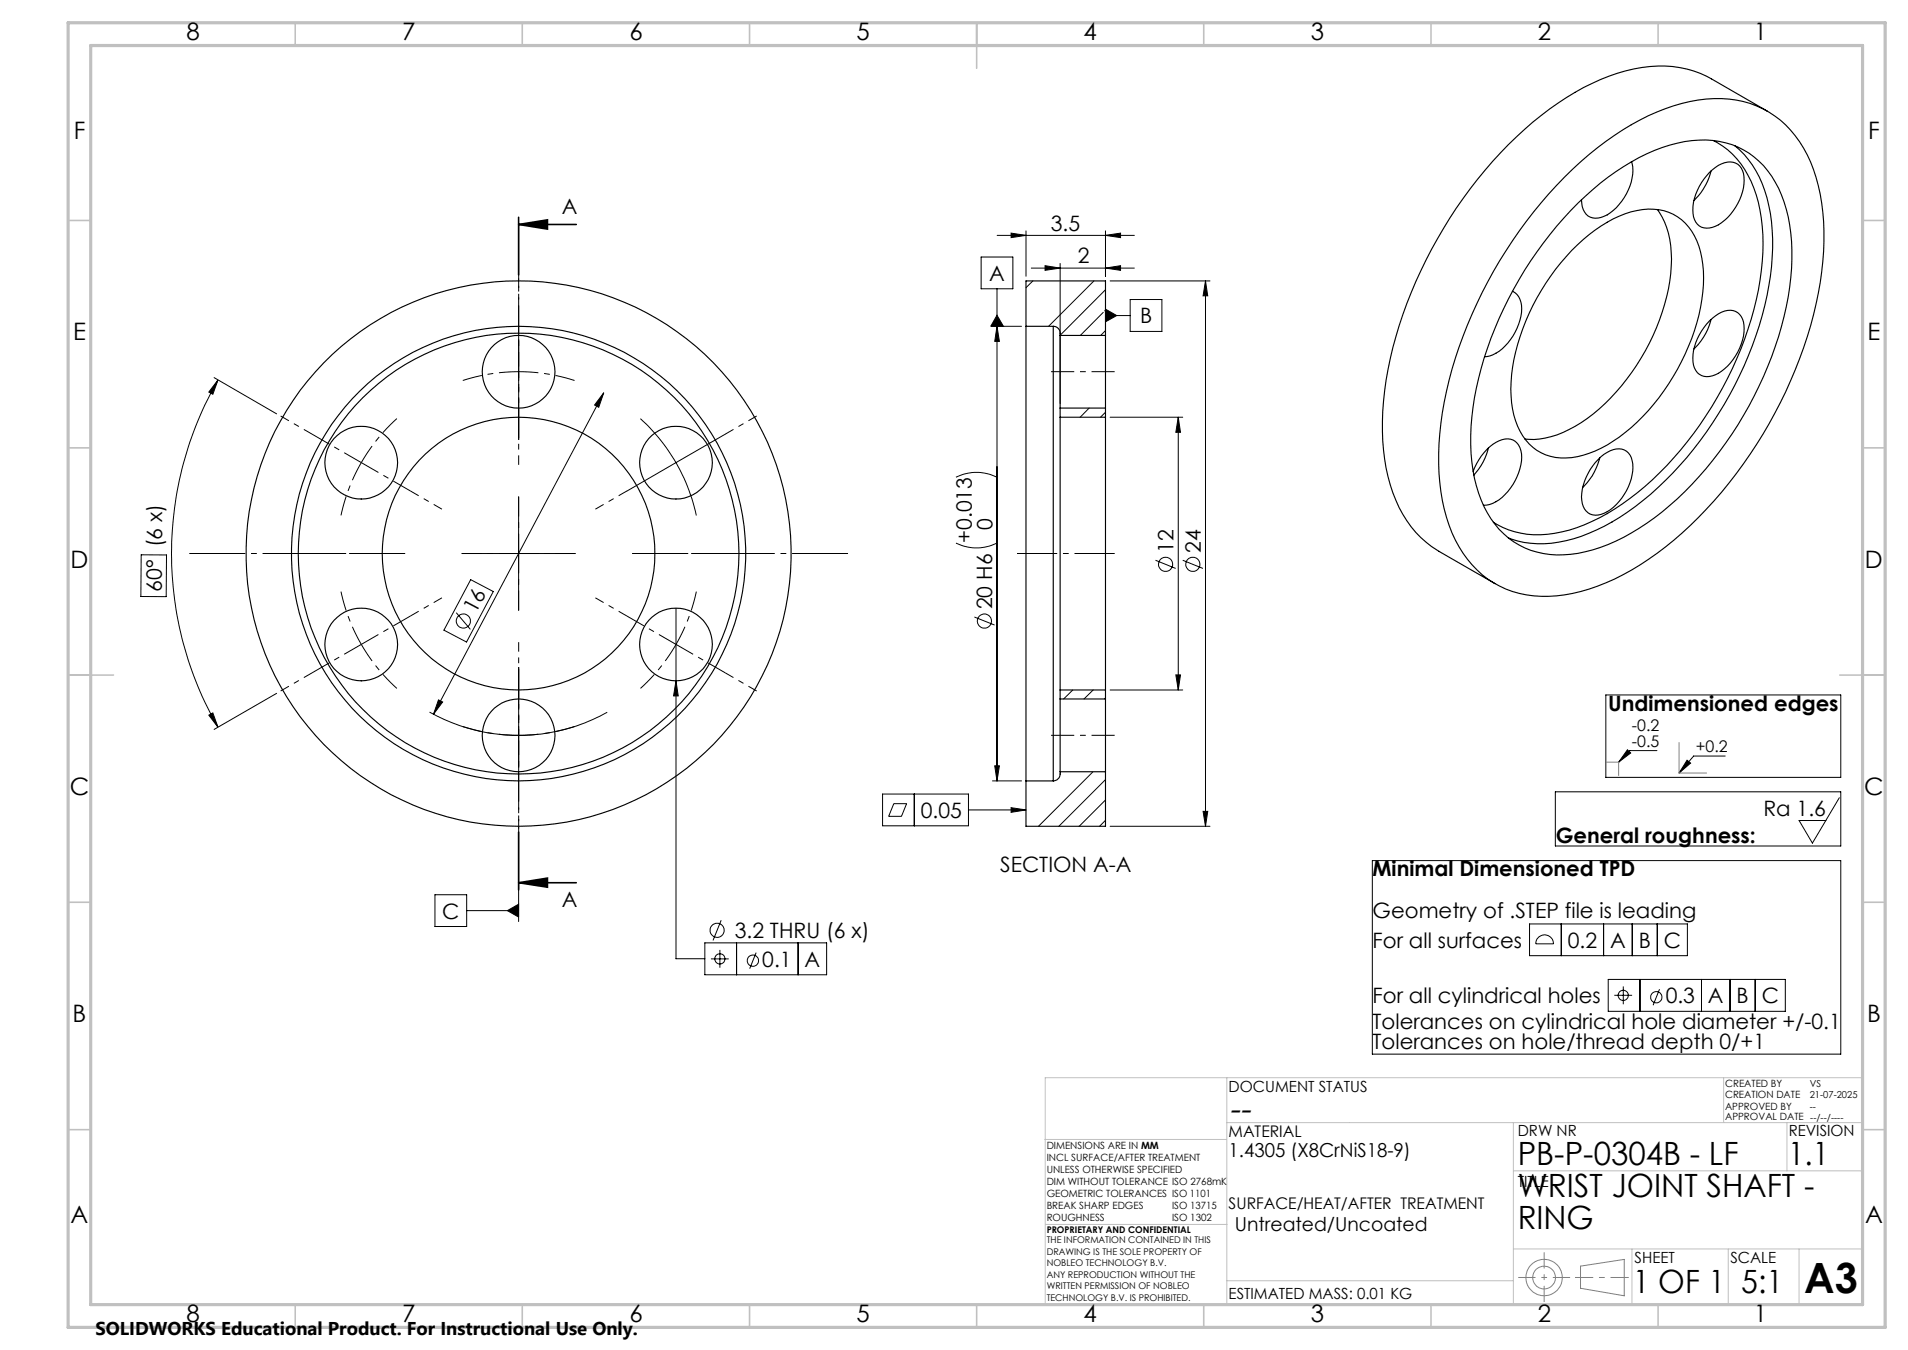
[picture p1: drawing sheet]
<svg xmlns="http://www.w3.org/2000/svg" width="420mm" height="297mm" viewBox="0 0 420 297" stroke-linecap="round" stroke-linejoin="round" font-family="sans-serif">
<g fill="none" stroke="#000" stroke-width=".22">
<path d="M216 56.5h7v7h-7zM219.5 51.8h30.2M222.6 51.3l3.2 .5-3.2 .5zM225.8 50.8v10M227 59h22.7M230 58.5l3.4 .5-3.4 .5zM233.4 58v30.8M243.3 59l3.4-.5v1zM243.3 51.8l3.4-.5v1zM243.3 50.8v10M218.5 71.8h6.4M219.5 69.4l1.4 2.4h-2.8z"/>
<path d="M219.5 71.8l.5 3.3h-1zM219.5 63.5v108.3M227.4 61.8l-1.6 1.5M240.8 61.8l-10 10M242.9 68.7l-5.1 5.1M243.3 68l2.5 1.4-2.5 1.4zM243.3 63.7l-9.9 10.1M243.3 68.2l-.1 .2M243.3 72.7l-1 1.1M243.3 69.4h5.5M244.4 61.8h21.9M248.8 65.9h7v7h-7z"/>
<path d="M265.4 61.8l.5 3.3h-1.1zM265.4 61.8v120M47.1 83.1l13.8 7.9M48 83.6l-1.2 3.1-.8-.4zM48 83.6a76.4 76.4 0 0 0 0 76.4M132.9 86.4l-1.1 3.2-.9-.5zM132.9 86.4l-37.5 70.7M141 92.1a40.6 40.6 0 0 1 7.8 9.7M159.6 95.5l-10.8 6.3M239.7 89.8l-1.9 2M243.3 90.7l-1 1.1M244.4 91.8h15.9"/>
<path d="M259.4 91.8l.5 3.3h-1.1zM259.4 91.8v60M114.2 109.3v25M148.8 101.8a40.9 40.9 0 0 1 4.5 11.6M148.8 101.8l-10.8 6.3M210.4 119.5a10.2 10.2 0 0 0 9.1 0M210.4 105a10.2 10.2 0 0 1 9.1 0M31.1 122.1h5.6l-.1 9.2-5.6-.1zM100.4 134.8l3.1 3.7M101.7 121.8h24.9M103.6 127.5l5 2.6-5.9 11.1-5-2.6zM148.8 133.8v77.1h6.4"/>
<path d="M214.5 135.7l4.4 1.8M254.4 123.3l4.4 1.8M260.3 123.3l4.5 1.8M46 157.3l.8-.5 1.2 3.2zM60.9 152.5l-13.8 8M94.5 156.7a40.1 40.1 0 0 0 39.2 0M96.5 154l.9 .4-2 2.7zM148.8 149.8l.5 3.3h-1zM236.1 151.8l-2 2M240.6 151.8l-2 2M243.3 153.6l-.2 .2M244.4 151.8h15.9"/>
<path d="M258.8 148.5h1.1l-.5 3.3zM353.5 152.9h51.7v18.1h-51.7zM194.3 174.7h18.9v7h-18.9zM196.7 176.8h2.9l-1.2 2.8h-2.8zM201.3 174.7v7M213.2 178.2h12.6M218.5 171.8h6.4M219 168.5h1l-.5 3.3zM222.6 177.7l3.2 .5-3.2 .5zM240.6 169.8l-12 12M243.3 171.5l-10.2 10.3M243.3 176l-5.7 5.8"/>
<path d="M264.8 178.5h1.1l-.5 3.3zM342.4 174.2h62.8v11.9h-62.8zM358.2 165l.8 .7-2.7 2zM364.7 165.1h-5.9l-2.5 2.6M371.4 167.2l.7 .7-2.5 2.2zM379.8 166.3h-7l-3.2 3.8M404.9 175.5l-5.9 10-3-5h5.9M95.7 196.8h7v7h-7zM114.2 194.3v8.4M243.3 180.5l-1.3 1.3M244.4 181.8h21.9M302.1 189.3h103.1v42.6h-103.1z"/>
<path d="M102.7 200.3h11.5M111.7 200.3l2.5-1.4v2.9zM155.2 207.4h26.8v7.1h-26.8zM156.5 211h3.9M158.5 209v3.9M158.7 202.5l-1.7 4.4M162.1 207.4v7.1M166.4 209.6l-1.4 3.5M175.7 207.4v7.1M336.7 203.3h34.7v7h-34.7zM338.7 206.2a1.99 1.99 0 0 1 2.1-.3 1.99 1.99 0 0 1 1.2 1.7h-3.9a1.92 1.92 0 0 1 .6-1.4zM343.7 203.3v7"/>
<path d="M353 203.3v7M354 215.5h39v7h-39zM355.4 219h3.9M357.3 217v3.9M359.3 203.3v7M361 215.5v7M364.8 203.3v7M365.3 217.6l-1.4 3.6M374.5 215.5v7M380.8 215.5v7M386.4 215.5v7"/>
<circle cx="102" cy="136.6" r="1.56"/>
<circle cx="216.7" cy="136.6" r="1.55"/>
<circle cx="256.6" cy="124.1" r="1.55"/>
<circle cx="262.6" cy="124.1" r="1.55"/>
<circle cx="157.9" cy="204.7" r="1.55"/>
<circle cx="158.5" cy="210.9" r="1.13"/>
<circle cx="165.7" cy="211.4" r="1.24"/>
<circle cx="357.3" cy="219" r="1.13"/>
<circle cx="364.6" cy="219.4" r="1.24"/>
</g>
<g fill="none" stroke="#808080" stroke-width=".22">
<path d="M353.6 167.7h2.7v2.9M369.6 163.4v6.7h6.1M347.9 278.5l9.6-1.4v8l-9.6-1.7z"/>
<circle cx="339.9" cy="281" r="2.51"/>
<circle cx="339.9" cy="281.1" r="4"/>
</g>
<path d="M334.2 281h11.4" fill="none" stroke="#808080" stroke-width=".22" stroke-dasharray="15.2 1.3 1.3 1.3" stroke-dashoffset="11.4" stroke-linecap="butt"/>
<path d="M339.9 275.5v10.9" fill="none" stroke="#808080" stroke-width=".22" stroke-dasharray="15.2 1.3 1.3 1.3" stroke-dashoffset="11.7" stroke-linecap="butt"/>
<path d="M346.7 281h11.8" fill="none" stroke="#808080" stroke-width=".22" stroke-dasharray="15.2 1.3 1.3 1.3" stroke-dashoffset="11.2" stroke-linecap="butt"/>
<g fill="none" stroke="#c0c0c0" stroke-width=".22">
<path d="M270.1 237.1v49.9M379.4 237.1v9.9M410.1 237.1h-180v49.9M230 250.7h40M270.1 247h140M333.1 257.6h77M333.1 247v40M393.3 247v10.6M230.2 269.4h39.9M333.1 274.8h77M359.2 274.8v12.2M380.4 274.8v12.2"/>
<path d="M396 274.8v12.2M270.1 281.8h63"/>
</g>
<g fill="none" stroke="#c0c0c0" stroke-width=".35">
<path d="M65 5v5M115 5v5M165 5v5M215 5v10M265 5v5M315 5v5M365 5v5M15 48.5h5M410 48.5h5M15 98.5h5M410 98.5h5M15 148.5h10"/>
<path d="M405 148.5h10M15 198.5h5M410 198.5h5M15 248.5h5M410 248.5h5M65 287v5M115 287v5M165 287v5M215 287v5M265 287v5M315 287v5M365 287v5"/>
</g>
<path d="M15 5h400v287h-400zM20 10h390v277h-390z" fill="none" stroke="#c0c0c0" stroke-width=".7"/>
<g fill="#000">
<path d="M114.2 49.4l6.3-1v2zM114.2 194.2l6.3-1v2z"/>
<path d="M230 58.5l3.4 .5-3.4 .5zM243.3 59l3.4-.5v1zM222.6 51.3l3.2 .5-3.2 .5zM243.3 51.8l3.4-.5v1z"/>
<path d="M265.4 61.8l.5 3.3h-1.1zM264.8 178.5h1.1l-.5 3.3zM219.5 71.8l.5 3.3h-1zM219 168.5h1l-.5 3.3z"/>
<path d="M48 83.6l-1.2 3.1-.8-.4zM46 157.3l.8-.5 1.2 3.2z"/>
<path d="M132.9 86.4l-2 2.7 .9 .5zM96.5 154l-1.1 3.1 2-2.7z"/>
<path d="M259.4 91.8l.5 3.3h-1.1zM258.8 148.5h1.1l-.5 3.3z"/>
<path d="M148.8 149.8l-.5 3.3h1zM111.7 200.3l2.5 1.5v-2.9zM222.6 177.7l3.2 .5-3.2 .5zM219.5 69.4l-1.4 2.4h2.8zM243.3 68l2.5 1.4-2.5 1.4z"/>
<path d="M371.4 167.2l.7 .7-2.5 2.2zM358.2 165l.8 .7-2.7 2z"/>
</g>
<g fill="none" stroke="#000" stroke-width=".25">
<path d="M344.4 39a63.5 63.5 0 0 1 22.2-15.1 27.4 27.4 0 0 1 20.1-.6 23.2 23.2 0 0 1 13.1 15.7 55.5 55.5 0 0 1 0 27.8 98.3 98.3 0 0 1-33.2 53.6 48.5 48.5 0 0 1-22.2 10.5 21.9 21.9 0 0 1-19.3-5.5 28.6 28.6 0 0 1-7.9-17.2 70 70 0 0 1 4.9-34.2 101.5 101.5 0 0 1 22.3-35zM359.2 35.6a10.9 10.9 0 0 1-3.4 10.1 6.3 6.3 0 0 1-5.2 2.2 3.6 3.6 0 0 1-2.5-3.9M376.3 38a6.2 6.2 0 0 1 5.2-2.3 3.5 3.5 0 0 1 2.4 3.9 12.2 12.2 0 0 1-6.3 10.2 3.2 3.2 0 0 1-4.9-2.8 12 12 0 0 1 3.6-9zM376.6 37.6a13.4 13.4 0 0 1-3.7 6.5M377.2 30.9a18.9 18.9 0 0 1 9.4 12 45.1 45.1 0 0 1 0 23 79.6 79.6 0 0 1-26.1 42.5 40.8 40.8 0 0 1-18.3 8.9 18.8 18.8 0 0 1-13.5-2.4M381.9 32.1a23.1 23.1 0 0 1 7.8 14.9 58.3 58.3 0 0 1-3.9 29 81.1 81.1 0 0 1-25.8 35.4 37.5 37.5 0 0 1-20.1 8.2 18.5 18.5 0 0 1-7.8-1.2M389.1 24.5l-12.4-7.1a24.3 24.3 0 0 0-18.8-1.8 56 56 0 0 0-22.3 12.9 99 99 0 0 0-30.5 55.1 50.7 50.7 0 0 0 1.5 24.8 23.7 23.7 0 0 0 10.1 12.9l12.4 7.1M346 55.1a31.1 31.1 0 0 1 13.1-8.5 11.7 11.7 0 0 1 11.8 2.5 16.8 16.8 0 0 1 4.1 12 46 46 0 0 1-11 27.9 32.7 32.7 0 0 1-15.5 11.2 11.5 11.5 0 0 1-11.9-2.5 17 17 0 0 1-4-12.1 46.6 46.6 0 0 1 11-27.8zM347.3 44.7a50.4 50.4 0 0 1 20.3-12.8 20.4 20.4 0 0 1 17.4 1.8 21.6 21.6 0 0 1 8.6 14 51.4 51.4 0 0 1-1.5 24.1 81.5 81.5 0 0 1-27.9 42.1 39.3 39.3 0 0 1-18.4 8.1 18.1 18.1 0 0 1-19.8-12 41.5 41.5 0 0 1-1.4-22.4 83 83 0 0 1 22.7-42.9zM364.8 46.1a18.7 18.7 0 0 1 3.1 12.5 47.8 47.8 0 0 1-14.6 30.2 27.9 27.9 0 0 1-13.2 7.6 12.5 12.5 0 0 1-4.4 .2M225.8 71.8v100M225.8 71.8v-10h17.5v12"/>
<path d="M225.8 71.8h6M231.8 71.8a1.6 1.6 0 0 1 1.6 2M231.8 71.8v100M233.4 73.8v16M233.4 73.8h9.9M243.3 73.8v16M332.9 64.1a3.7 3.7 0 0 1 2.1 3.8 12.3 12.3 0 0 1-6.4 10.2l-1.8 .4M376.3 70.6a6.1 6.1 0 0 1 5.2-2.3 3.6 3.6 0 0 1 2.4 4 12.2 12.2 0 0 1-6.3 10.1 3.2 3.2 0 0 1-4.9-2.8 12 12 0 0 1 3.6-9zM376.6 70.3a13.2 13.2 0 0 1-3.7 6.5M233.4 91.8v60M233.4 89.8v2M233.4 89.8h9.9"/>
<path d="M233.4 91.8h9.9M243.3 91.8v60M243.3 89.8v2M327.6 98.6a13.4 13.4 0 0 1-3.2 5.9M324.3 103.7a11.5 11.5 0 0 1 6.4-7 3.2 3.2 0 0 1 4.2 3.1 12.2 12.2 0 0 1-6.3 10.9l-1.3 .4-.8 .1M352.1 100.7a13.5 13.5 0 0 1-3.7 6.5M352.4 100.5a5.1 5.1 0 0 1 5.1-1.5 4.2 4.2 0 0 1 1.9 4.6 12.4 12.4 0 0 1-6.3 9.3 3.2 3.2 0 0 1-4.9-2.8 12.4 12.4 0 0 1 4.2-9.6zM233.4 153.8v16M233.4 153.8h9.9M233.4 151.8v2M233.4 151.8h9.9M243.3 153.8v16"/>
<path d="M243.3 151.8v2M225.8 171.8h6M233.4 169.8a1.6 1.6 0 0 1-1.6 2M233.4 169.8h9.9M243.3 169.8v12h-17.5v-10"/>
<circle cx="114.2" cy="81.8" r="8"/>
<circle cx="79.5" cy="101.8" r="8"/>
<circle cx="148.8" cy="101.8" r="8"/>
<circle cx="114.2" cy="121.8" r="30"/>
<circle cx="114.2" cy="121.8" r="60"/>
<circle cx="114.2" cy="121.8" r="48.5"/>
<circle cx="114.2" cy="121.8" r="50"/>
<circle cx="79.5" cy="141.8" r="8"/>
<circle cx="148.8" cy="141.8" r="8"/>
<circle cx="114.2" cy="161.8" r="8"/>
</g>
<g fill="none" stroke="#000" stroke-width=".22" stroke-dasharray="15.2 1.3 1.3 1.3" stroke-dashoffset="10.9" stroke-linecap="butt">
<path d="M114.2 81.8a40 40 0 0 0-12.3 1.9M114.2 81.8a40 40 0 0 1 12.3 1.9M114.2 81.8v-12.5M114.2 81.8v12.5M79.5 101.8a40 40 0 0 0-4.4 11.6M79.5 101.8a40 40 0 0 1 7.9-9.7M79.5 101.8l-10.8-6.3M79.5 101.8l10.9 6.2M114.2 121.8v-12.5M114.2 121.8h-12.5M114.2 121.8v12.5M114.2 121.8h12.5"/>
<path d="M79.5 141.8a40 40 0 0 0 7.9 9.7M79.5 141.8a40 40 0 0 1-4.4-11.6M79.5 141.8l-10.8 6.2M79.5 141.8l10.9-6.3M148.8 141.8a40 40 0 0 0 4.5-11.6M148.8 141.8a40 40 0 0 1-7.8 9.7M148.8 141.8l10.8 6.2M148.8 141.8l-10.8-6.3M114.2 161.8a40 40 0 0 0 12.3-2M114.2 161.8a40 40 0 0 1-12.3-2M114.2 161.8v12.5M114.2 161.8v-12.5"/>
</g>
<path d="M114.2 49.4l6.3-1v2zM114.2 49.4h12.7M114.2 47.8v12.7M114.2 194.2l6.3-1v2zM114.2 183.1v12.7M114.2 194.2h12.7" fill="none" stroke="#000" stroke-width=".35"/>
<path d="M114.2 69.3v-8M68.7 95.5l-6.9-4M114.2 94.3v8M159.6 95.5l7-4M90.4 108l6.9 4M138 108l-6.9 4M90.4 135.5l6.9-4M138 135.5l-6.9-4M68.7 148l-6.9 4M114.2 149.3v-8M159.6 148l7 4M114.2 174.3v8" fill="none" stroke="#000" stroke-width=".22" stroke-dasharray="15.2 1.3 1.3 1.3" stroke-dashoffset="13.1" stroke-linecap="butt"/>
<path d="M114.2 96.8v-22.2M89.2 121.8h-22.2M139.2 121.8h22.1M114.2 146.8v22.1" fill="none" stroke="#000" stroke-width=".22" stroke-dasharray="15.2 1.3 1.3 1.3" stroke-dashoffset="6.1" stroke-linecap="butt"/>
<path d="M114.2 96.8v-47.5M89.2 121.8h-47.5M139.2 121.8h47.5M114.2 146.8v47.5" fill="none" stroke="#000" stroke-width=".22" stroke-dasharray="15.2 1.3 1.3 1.3" stroke-dashoffset="2.9" stroke-linecap="butt"/>
<path d="M245.4 121.8h-21.5" fill="none" stroke="#000" stroke-width=".22" stroke-dasharray="15.2 1.3 1.3 1.3" stroke-dashoffset="6.4" stroke-linecap="butt"/>
<path d="M245.4 81.8h-14M231.4 161.8h14" fill="none" stroke="#000" stroke-width=".22" stroke-dasharray="15.2 1.3 1.3 1.3" stroke-dashoffset="10.1" stroke-linecap="butt"/>
<text font-size="9.2" x="397.2" y="284.5">A3</text>
<text font-size="7.3" x="270.4" y="246.3">--</text>
<g font-size="7.1">
<text x="334.1" y="256.2">PB-P-0304B - LF</text>
<text x="393.6" y="256.2">1.1</text>
<text x="334.1" y="263.3">WRIST JOINT SHAFT -</text>
<text x="334.1" y="270.3">RING</text>
<text x="359.4" y="284.5">1 OF 1</text>
<text x="383.3" y="284.5">5:1</text>
</g>
<g font-size="5.3">
<text x="41" y="8.9">8</text>
<text x="88.5" y="8.9">7</text>
<text x="138.5" y="8.9">6</text>
<text x="188.5" y="8.9">5</text>
<text x="238.5" y="8.9">4</text>
<text x="288.5" y="8.9">3</text>
<text x="338.5" y="8.9">2</text>
<text x="386" y="8.9">1</text>
<text x="16.2" y="30.7">F</text>
<text x="411.2" y="30.7">F</text>
<text x="16.1" y="74.9">E</text>
<text x="411.1" y="74.9">E</text>
<text x="15.5" y="124.9">D</text>
<text x="410.5" y="124.9">D</text>
<text x="15.4" y="174.9">C</text>
<text x="410.4" y="174.9">C</text>
<text x="16" y="224.9">B</text>
<text x="411" y="224.9">B</text>
<text x="15.5" y="269.2">A</text>
<text x="410.5" y="269.2">A</text>
<text x="41" y="290.9">8</text>
<text x="88.5" y="290.9">7</text>
<text x="138.5" y="290.9">6</text>
<text x="188.5" y="290.9">5</text>
<text x="238.5" y="290.9">4</text>
<text x="288.5" y="290.9">3</text>
<text x="338.5" y="290.9">2</text>
<text x="386" y="290.9">1</text>
</g>
<g font-size="4.7">
<text x="123.7" y="47.2">A</text>
<text x="231.3" y="50.8">3.5</text>
<text x="237.2" y="57.9">2</text>
<text x="217.8" y="61.8">A</text>
<text x="251" y="71.2">B</text>
<text x="214" y="119.4" transform="rotate(-90 214 119.4)">+0.013</text>
<text x="218.5" y="116.6" transform="rotate(-90 218.5 116.6)">0</text>
<text x="35.7" y="120.4" transform="rotate(-90 35.7 120.4)">(6 x)</text>
<text x="258.3" y="121.6" transform="rotate(-90 258.3 121.6)">12</text>
<text x="264.3" y="121.6" transform="rotate(-90 264.3 121.6)">24</text>
<text x="35.6" y="130.2" transform="rotate(-90 35.6 130.2)">60°</text>
<text x="104.7" y="135.1" transform="rotate(-62 104.7 135.1)">16</text>
<text x="218.4" y="134.1" transform="rotate(-90 218.4 134.1)">20 H6</text>
<text x="354" y="156.4">Undimensioned edges</text>
<text x="202.7" y="179.9">0.05</text>
<text x="388.2" y="179.5">Ra 1.6</text>
<text x="342.5" y="185.5">General roughness:</text>
<text x="220.2" y="191.8">SECTION A-A</text>
<text x="302.1" y="192.8">Minimal Dimensioned TPD</text>
<text x="97.4" y="202.1">C</text>
<text x="123.7" y="199.6">A</text>
<text x="302.1" y="201.9">Geometry of .STEP file is leading</text>
<text x="161.7" y="206.4">3.2 THRU (6 x)</text>
<text x="302.1" y="208.5">For all surfaces</text>
<text x="345.1" y="208.5">0.2</text>
<text x="354.4" y="208.5">A</text>
<text x="360.7" y="208.5">B</text>
<text x="366.3" y="208.5">C</text>
<text x="167.8" y="212.7">0.1</text>
<text x="177.1" y="212.7">A</text>
<text x="302.1" y="220.7">For all cylindrical holes</text>
<text x="366.7" y="220.7">0.3</text>
<text x="376" y="220.7">A</text>
<text x="382.3" y="220.7">B</text>
<text x="387.8" y="220.7">C</text>
<text x="302.1" y="226.3">Tolerances on cylindrical hole diameter +/-0.1</text>
<text x="302.1" y="230.9">Tolerances on hole/thread depth 0/+1</text>
</g>
<g font-size="4.2">
<text x="270.4" y="254.6">1.4305 (X8CrNiS18-9)</text>
<text x="271.8" y="270.8">Untreated/Uncoated</text>
</g>
<text font-size="4.1" x="21" y="293.7">SOLIDWORKS Educational Product. For Instructional Use Only.</text>
<g font-size="3.5">
<text x="359.2" y="160.9">-0.2</text>
<text x="359.2" y="164.3">-0.5</text>
<text x="373.3" y="165.5">+0.2</text>
<text x="270.4" y="250.1">MATERIAL</text>
<text x="270.4" y="266">SURFACE/HEAT/AFTER TREATMENT</text>
</g>
<g font-size="3.4">
<text x="270.4" y="240.2">DOCUMENT STATUS</text>
<text x="334.1" y="250">DRW NR</text>
<text x="393.7" y="250">REVISION</text>
<text x="334.1" y="261.1">TITLE</text>
<text x="359.8" y="277.9">SHEET</text>
<text x="380.9" y="277.9">SCALE</text>
<text x="270.4" y="285.7">ESTIMATED MASS: 0.01 KG</text>
</g>
<g font-size="2.2">
<text x="379.7" y="239.1">CREATED BY</text>
<text x="379.7" y="244.2">APPROVED BY</text>
<text x="379.7" y="241.6">CREATION DATE</text>
<text x="379.7" y="246.5">APPROVAL DATE --/--/----</text>
<text x="230.4" y="252.7">DIMENSIONS ARE IN MM</text>
<text x="230.4" y="255.4">INCL SURFACE/AFTER TREATMENT</text>
<text x="230.4" y="258">UNLESS OTHERWISE SPECIFIED</text>
<text x="230.4" y="260.7">DIM WITHOUT TOLERANCE ISO 2768mK</text>
<text x="230.4" y="263.3">GEOMETRIC TOLERANCES ISO 1101</text>
<text x="230.4" y="266">BREAK SHARP EDGES</text>
<text x="230.4" y="268.6">ROUGHNESS</text>
<text x="258" y="266">ISO 13715</text>
<text x="258" y="268.7">ISO 1302</text>
</g>
<g font-size="2.1">
<text x="398.4" y="239.1">VS</text>
<text x="398.4" y="244.2">--</text>
<text x="398.4" y="241.7">21-07-2025</text>
</g>
<g font-size="2">
<text x="230.4" y="271.3">PROPRIETARY AND CONFIDENTIAL</text>
<text x="230.4" y="273.5">THE INFORMATION CONTAINED IN THIS</text>
<text x="230.4" y="276.1">DRAWING IS THE SOLE PROPERTY OF</text>
<text x="230.4" y="278.6">NOBLEO TECHNOLOGY B.V.</text>
<text x="230.4" y="281.1">ANY REPRODUCTION WITHOUT THE</text>
<text x="230.4" y="283.6">WRITTEN PERMISSION OF NOBLEO</text>
<text x="230.4" y="286.2">TECHNOLOGY B.V. IS PROHIBITED.</text>
</g>
</svg>
